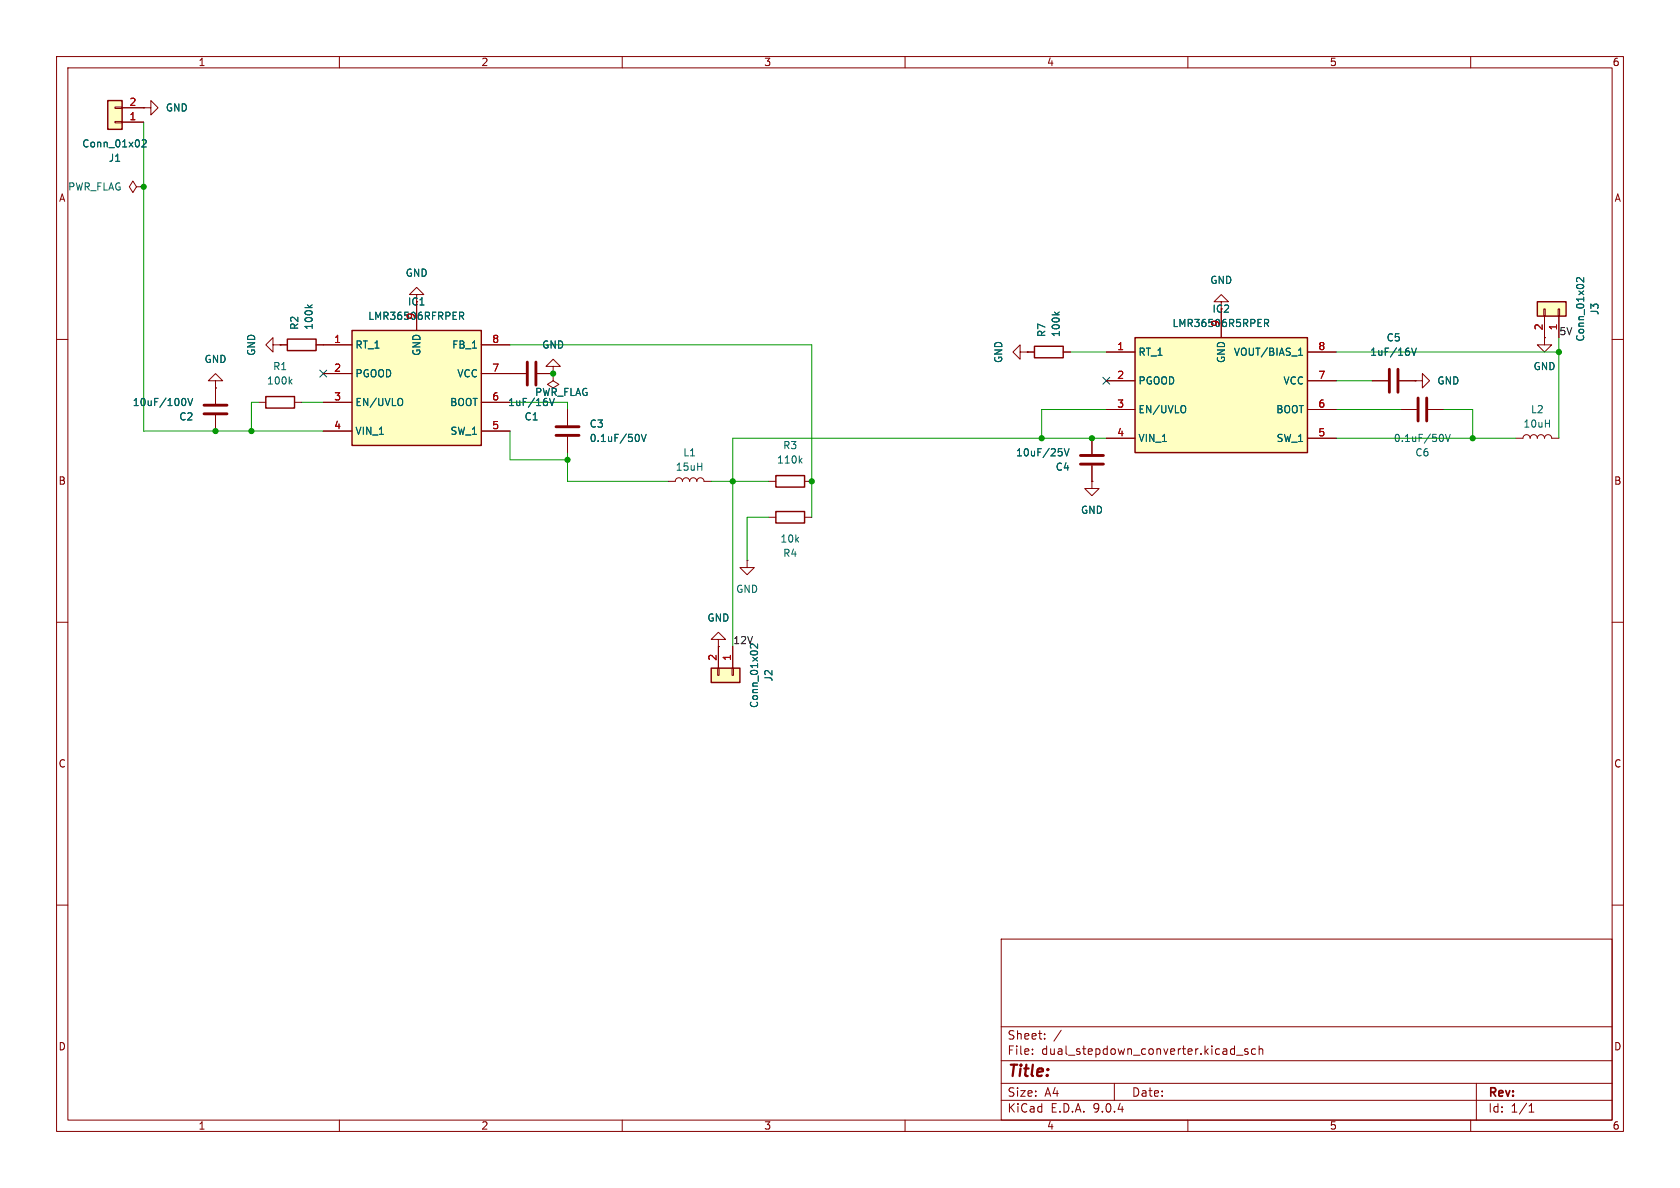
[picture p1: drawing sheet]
<svg xmlns="http://www.w3.org/2000/svg" width="297mm" height="210mm" viewBox="0 0 297 210" stroke-linecap="round" stroke-linejoin="round" font-family="sans-serif">
<g fill="none" stroke="#840000" stroke-width=".18">
<path d="M10 10h277v190h-277zM12 12h273v186h-273zM60 10v2M110 10v2M160 10v2M210 10v2M260 10v2M10 60h2M38.1 68.6v2.8M38.1 73.4v2.8M49.5 61h1.3M55.9 61h1.2"/>
<path d="M247.6 72.4h2.8M252.5 72.4h2.8M285 60h2M10 110h2M285 110h2M10 160h2M177 166h108v32h-108zM285 160h2M60 198v2M110 198v2M160 198v2M177 194.5h108"/>
<path d="M177 191.5h108M177 187.5h108M177 181.5h108M182.5 186.3v.1M182.5 185.5v.1M184.7 183.6v.1M184.7 182.8v.1M187.6 182.1l-1.3 2M197 191.5v3M210 198v2M218.6 186.5h1.1M220.6 185.5l-.4-.1-.2 .2 .1 .2 .5 .2v.3h-.6"/>
<path d="M222 185.5l-.5-.1-.3 .3v.4l.2 .2h.6M222.6 185.5l.2-.1 .4 .1v.9M222.6 184.9v1.5M260 198v2M261 191.5v6.5M270.3 196.6h.9M270.3 195.5l.4-.4v1.5"/>
</g>
<path d="M36.1 73.2h4M36.1 71.6h4M250.7 70.4v4M252.2 70.4v4" fill="none" stroke="#840000" stroke-width=".51"/>
<path d="M54.3 53.9l.5 .5M55.2 53.9l-.5 .4M32.5 70.4a.79 .79 0 0 1 0 1.3M33.2 70.4l.4 1.3 .5-1.3M255 76.8l.2 .5-.2 .7M255.5 76.8l.5 1.2 .4-1.2" fill="none" stroke="#006464" stroke-width=".18"/>
<path d="M50.8 59.9h5.1v2.1h-5.1z" fill="none" stroke="#840000" stroke-width=".25"/>
<path d="M19 17.8h2.6v5.1h-2.6z" fill="#ffffc2"/>
<path d="M19 17.8h2.6v5.1h-2.6zM137.2 84.1h5v2h-5z" fill="none" stroke="#840000" stroke-width=".25"/>
<g fill="none" stroke="#840000" stroke-width=".18">
<path d="M20.3 18.9h1.3v.3h-1.3zM21.6 19.1h3.8M25.4 19.1h1.3v-1.3l1.2 1.3-1.2 1.2v-1.2M25.4 19.1h.1M20.3 21.5h1.3v.2h-1.3zM21.6 21.6h3.8M24.1 33l-.6-1-.6 1 .6 1 .6-1h1.3M25.4 33h.1M215.9 53.3h1.3l-1.3-1.2-1.3 1.2h1.3v1.3M38.1 67.3h1.3l-1.3-1.3-1.3 1.3h1.3v1.3M38.1 68.6h.1M97.8 64.8h1.3l-1.3-1.3-1.3 1.3h1.3v1.2"/>
<path d="M97.8 66h.1M132.1 99.1v1.2h1.2l-1.2 1.3-1.3-1.3h1.3M132.1 99.1h.1M135.9 85.1h1.3M142.2 85.1h1.3"/>
</g>
<path d="M25.1 24.8l.5-.1 .3 .4-.8 .9h.8M141.4 81.4l.4 .5M141.8 81l-.5 .5" fill="none" stroke="#006464" stroke-width=".18"/>
<path d="M125.7 118.1h5.1v2.6h-5.1z" fill="#ffffc2"/>
<path d="M137.2 90.4h5v2.1h-5zM125.7 118.1h5.1v2.6h-5.1z" fill="none" stroke="#840000" stroke-width=".25"/>
<g fill="none" stroke="#840000" stroke-width=".18">
<path d="M273 59.7v1.3h1.3l-1.3 1.2-1.2-1.2h1.2M273 59.7h.1M193 77.5v2.8M135.9 91.4h1.3M142.2 91.4h1.3M193 85.1v1.3h-1.2l1.2 1.2 1.3-1.2h-1.3M193 85.1h.1M193 82.3v2.8M126.9 118.1h.2v1.3h-.2zM127 113h1.3l-1.3-1.2-1.3 1.2h1.3v1.3M127 114.3h.1M127 114.3v3.8"/>
<path d="M129.4 118.1h.3v1.3h-.3zM129.5 114.3v3.8"/>
</g>
<path d="M187.7 79.9v.6M188.2 79.3l.4 1.3 .4-1.3M132.7 114.5l.1 .1M133.9 113.8v.8l-.7-.7" fill="none" stroke="#006464" stroke-width=".18"/>
<path d="M191 82h4.1M191 80.5h4.1" fill="none" stroke="#840000" stroke-width=".51"/>
<path d="M271.8 53.3h5.1v2.6h-5.1z" fill="#ffffc2"/>
<path d="M271.8 53.3h5.1v2.6h-5.1z" fill="none" stroke="#840000" stroke-width=".25"/>
<path d="M272.9 54.6h.3v1.3h-.3zM273 55.9v3.8M275.5 54.6h.2v1.3h-.2zM275.6 55.9v3.8" fill="none" stroke="#840000" stroke-width=".18"/>
<path d="M280 49.1v.8l-.9-.8-.4 .2 .1 .5" fill="none" stroke="#006464" stroke-width=".18"/>
<path d="M200.7 59.7h30.4v20.3h-30.4z" fill="#ffffc2"/>
<path d="M200.7 59.7h30.4v20.3h-30.4z" fill="none" stroke="#840000" stroke-width=".25"/>
<g fill="none" stroke="#840000" stroke-width=".18">
<path d="M215.9 54.6v5.1M90.2 66h2.8M95 66h2.8M97.8 66v1.3l1 .6-1 .7-1-.7 1-.6M97.8 66h.1M100.3 72.4v2.8M100.3 77.2v2.8M180.3 62.2v-1.2l-1.2 1.2 1.2 1.3v-1.3h1.3M181.6 62.2h.1M195.6 62.2h5.1M195.6 67.3h5.1M195.6 72.4h5.1"/>
<path d="M195.6 77.5h5.1M231.1 62.2h5.1M231.1 67.3h5.1M231.1 72.4h5.1M231.1 77.5h5.1M242.6 67.3h2.8M247.4 67.3h2.8M250.2 67.3h1.3v-1.3l1.2 1.3-1.2 1.3v-1.3M250.2 67.3h.1M118.1 85.1h1.3a.64 .64 0 0 1 .6-.6 .64 .64 0 0 1 .6 .6 .64 .64 0 0 1 .7-.6 .64 .64 0 0 1 .6 .6 .64 .64 0 0 1 .7-.6 .64 .64 0 0 1 .6 .6 .64 .64 0 0 1 .6-.6 .64 .64 0 0 1 .7 .6h1.2"/>
</g>
<path d="M223.6 56.5h.4l.3 .2-.1 .4h-.6M223.9 57.1l.4 .6M97.2 70.4l.4 1.3 .4-1.3M112.8 76.8l.2 .5-.2 .7M113.4 76.8l.4 1.2 .4-1.2M209.4 71.8a.9 .9 0 0 1 0 1.1M229.6 62.8h.7M229.7 61.8l.2-.3v1.3M249.6 61.5l.4 1.3 .4-1.3" fill="none" stroke="#006464" stroke-width=".18"/>
<path d="M93.2 64v4.1M94.7 64v4.1M98.3 77h4.1M98.3 75.4h4.1M245.6 65.3v4M247.1 65.3v4" fill="none" stroke="#840000" stroke-width=".51"/>
<path d="M62.2 58.4h22.9v20.3h-22.9z" fill="#ffffc2"/>
<path d="M62.2 58.4h22.9v20.3h-22.9zM47 70.1h5.1v2h-5.1zM182.9 61.2h5.1v2h-5.1z" fill="none" stroke="#840000" stroke-width=".25"/>
<g fill="none" stroke="#840000" stroke-width=".18">
<path d="M21.6 19.1h3.8M25.4 19.1h.1M21.6 21.6h3.8M73.7 52.1h1.2l-1.2-1.3-1.3 1.3h1.3v6.3M215.9 54.6v5.1M273 59.7h.1M273 55.9v3.8M275.6 55.9v3.8M38.1 68.6h.1M38.1 68.6v2.8M38.1 73.4v2.8M45.7 71.1h1.3"/>
<path d="M48.3 61v-1.3l-1.3 1.3 1.3 1.2v-1.2h1.2M49.5 61h.1M49.5 61h1.3M52.1 71.1h1.2M55.9 61h6.3M57.1 66h5.1M57.1 71.1h5.1M57.1 76.2h5.1M85.1 61h5.1M85.1 66h7.9M85.1 71.1h5.1M85.1 76.2h5.1"/>
<path d="M95 66h2.8M97.8 66h.1M100.3 72.4v2.8M100.3 77.2v2.8M181.6 62.2h.1M181.6 62.2h1.3M188 62.2h1.2M193 77.5v2.8M195.6 62.2h5.1M195.6 77.5h5.1M195.6 67.3h5.1M195.6 72.4h5.1"/>
<path d="M231.1 62.2h5.1M231.1 77.5h5.1M231.1 67.3h5.1M231.1 72.4h5.1M242.6 67.3h2.8M247.4 67.3h2.8M250.2 67.3h.1M268 77.5h1.2a.64 .64 0 0 1 .7-.7 .64 .64 0 0 1 .6 .7 .64 .64 0 0 1 .6-.7 .64 .64 0 0 1 .7 .7 .64 .64 0 0 1 .6-.7 .64 .64 0 0 1 .6 .7 .64 .64 0 0 1 .7-.7 .64 .64 0 0 1 .6 .7h1.3M193 85.1h.1M193 82.3v2.8M127 114.3h.1M127 114.3v3.8"/>
<path d="M129.5 114.3v3.8"/>
</g>
<g fill="none" stroke="#006464" stroke-width=".18">
<path d="M25.1 24.8l.5-.1 .3 .4-.8 .9h.8M54.3 53.9l.5 .5M55.2 53.9l-.5 .4M81.2 55.2h.5l.3 .2-.1 .4-.7 .1M81.6 55.9l.4 .6M186.4 55.2l.5 .4M187.3 55.2l-.5 .3M223.6 56.5h.4l.3 .2-.1 .4h-.6M223.9 57.1l.4 .6M280 49.1v.8l-.9-.8-.4 .2 .1 .5M32.5 70.4a.79 .79 0 0 1 0 1.3M33.2 70.4l.4 1.3 .5-1.3"/>
<path d="M51.3 67.4l.3 .5M51.6 67l-.5 .5M71 70.5a.9 .9 0 0 1 0 1.1M97.2 70.4l.4 1.3 .4-1.3M112.8 76.8l.2 .5-.2 .7M113.4 76.8l.4 1.2 .4-1.2M187.7 79.9v.6M188.2 79.3l.4 1.3 .4-1.3M209.4 71.8a.9 .9 0 0 1 0 1.1M229.6 62.8h.7M229.7 61.8l.2-.3v1.3M249.6 61.5l.4 1.3 .4-1.3"/>
<path d="M132.7 114.5l.1 .1M133.9 113.8v.8l-.7-.7"/>
</g>
<g fill="none" stroke="#009600" stroke-width=".18">
<path d="M25.4 21.6v54.6h31.7M275.6 59.7v17.8M45.7 71.1h-1.3v5.1M53.3 71.1h3.8M90.2 71.1h10.1v1.3M90.2 76.2v5.1h10.1M90.2 61h53.3v30.4M189.2 62.2h6.4M195.6 77.5h-66.1v36.8M195.6 72.4h-11.5v5.1M236.2 77.5h31.8M236.2 72.4h11.4"/>
<path d="M236.2 62.2h39.4M236.2 67.3h6.4M255.3 72.4h5v5.1M100.3 80v5.1h17.8M125.7 85.1h10.2M135.9 91.4h-3.8v7.7"/>
</g>
<path d="M56.5 65.4l1.3 1.2M57.8 65.4l-1.3 1.2M195 66.7l1.2 1.2M196.2 66.7l-1.2 1.2" fill="none" stroke="#000084" stroke-width=".18"/>
<g fill="#009600" stroke="#009600" stroke-width=".18">
<circle cx="44.4" cy="76.2" r=".46"/>
<circle cx="100.3" cy="81.3" r=".46"/>
<circle cx="38.1" cy="76.2" r=".46"/>
<circle cx="129.5" cy="85.1" r=".46"/>
<circle cx="97.8" cy="66" r=".46"/>
<circle cx="25.4" cy="33" r=".46"/>
<circle cx="143.5" cy="85.1" r=".46"/>
<circle cx="260.3" cy="77.5" r=".46"/>
<circle cx="275.6" cy="62.2" r=".46"/>
<circle cx="193" cy="77.5" r=".46"/>
<circle cx="184.1" cy="77.5" r=".46"/>
</g>
<text font-size="2.8" fill="#840000" x="178" y="190.9">Title:</text>
<g font-size="2.1" fill="#840000">
<text x="178" y="184">Sheet:</text>
<text x="178" y="186.7">File:</text>
<text x="184.1" y="186.7">dual_stepdown_converter.kicad_sch</text>
<text x="178" y="196.9">KiCad</text>
<text x="178" y="194.1">Size:</text>
<text x="184.7" y="194.1">A4</text>
<text x="185.7" y="196.9">E.D.A.</text>
<text x="193.3" y="196.9">9.0.4</text>
<text x="200" y="194.1">Date:</text>
<text x="263" y="194.3">Rev:</text>
<text x="263" y="196.9">Id:</text>
<text x="267.1" y="196.9">1/1</text>
</g>
<g font-size="1.8" fill="#840000">
<text x="35" y="11.9">1</text>
<text x="85" y="11.9">2</text>
<text x="135" y="11.9">3</text>
<text x="185" y="11.9">4</text>
<text x="235" y="11.9">5</text>
<text x="285" y="11.9">6</text>
<text x="10.3" y="35.9">A</text>
<text x="285.3" y="35.9">A</text>
<text x="72" y="54.2">IC1</text>
<text x="10.3" y="85.9">B</text>
<text x="285.3" y="85.9">B</text>
<text x="10.3" y="135.9">C</text>
<text x="285.3" y="135.9">C</text>
<text x="10.3" y="185.9">D</text>
<text x="285.3" y="185.9">D</text>
<text x="35" y="199.9">1</text>
<text x="85" y="199.9">2</text>
<text x="135" y="199.9">3</text>
<text x="185" y="199.9">4</text>
<text x="235" y="199.9">5</text>
<text x="285" y="199.9">6</text>
</g>
<g font-size="1.8" fill="#a90000">
<text x="22.8" y="21.3">1</text>
<text x="22.8" y="18.8">2</text>
<text x="73.4" y="56.6" transform="rotate(-90 73.4 56.6)">9</text>
<text x="215.6" y="57.9" transform="rotate(-90 215.6 57.9)">9</text>
<text x="272.8" y="58.5" transform="rotate(-90 272.8 58.5)">2</text>
<text x="275.3" y="58.5" transform="rotate(-90 275.3 58.5)">1</text>
<text x="59" y="60.7">1</text>
<text x="59" y="65.8">2</text>
<text x="86.9" y="60.7">8</text>
<text x="86.9" y="65.8">7</text>
<text x="197.4" y="62">1</text>
<text x="233" y="62">8</text>
<text x="59" y="70.9">3</text>
<text x="86.9" y="70.9">6</text>
<text x="197.4" y="67.1">2</text>
<text x="233" y="67.1">7</text>
<text x="59" y="75.9">4</text>
<text x="86.9" y="75.9">5</text>
<text x="197.4" y="72.1">3</text>
<text x="197.4" y="77.2">4</text>
<text x="233" y="72.1">6</text>
<text x="233" y="77.2">5</text>
<text x="126.7" y="116.9" transform="rotate(-90 126.7 116.9)">2</text>
<text x="129.3" y="116.9" transform="rotate(-90 129.3 116.9)">1</text>
</g>
<g font-size="1.8" fill="#006464">
<text x="29.2" y="19.9">GND</text>
<text x="14.4" y="26.3">Conn_01x02</text>
<text x="19.1" y="28.8">J1</text>
<text x="11.9" y="33.9">PWR_FLAG</text>
<text x="71.6" y="49.1">GND</text>
<text x="213.9" y="50.4">GND</text>
<text x="52.9" y="58.4" transform="rotate(-90 52.9 58.4)">R2</text>
<text x="55.5" y="58.4" transform="rotate(-90 55.5 58.4)">100k</text>
<text x="65" y="56.7">LMR36506RFRPER</text>
<text x="185" y="59.7" transform="rotate(-90 185 59.7)">R7</text>
<text x="187.6" y="59.7" transform="rotate(-90 187.6 59.7)">100k</text>
<text x="207.2" y="58">LMR36506R5RPER</text>
<text x="214.3" y="55.5">IC2</text>
<text x="282.8" y="55.8" transform="rotate(-90 282.8 55.8)">J3</text>
<text x="36.1" y="64.4">GND</text>
<text x="45.3" y="63" transform="rotate(-90 45.3 63)">GND</text>
<text x="48.2" y="65.6">R1</text>
<text x="62.7" y="61.8">RT_1</text>
<text x="74.5" y="63" transform="rotate(-90 74.5 63)">GND</text>
<text x="79.8" y="61.8">FB_1</text>
<text x="95.8" y="61.8">GND</text>
<text x="177.4" y="64.3" transform="rotate(-90 177.4 64.3)">GND</text>
<text x="201.2" y="63.1">RT_1</text>
<text x="216.8" y="64.3" transform="rotate(-90 216.8 64.3)">GND</text>
<text x="218" y="63.1">VOUT/BIAS_1</text>
<text x="242.1" y="63.1">1uF/16V</text>
<text x="245" y="60.6">C5</text>
<text x="271" y="65.6">GND</text>
<text x="280.3" y="60.5" transform="rotate(-90 280.3 60.5)">Conn_01x02</text>
<text x="23.4" y="72">10uF/100V</text>
<text x="47.1" y="68.2">100k</text>
<text x="62.7" y="66.9">PGOOD</text>
<text x="62.7" y="72">EN/UVLO</text>
<text x="79.5" y="72">BOOT</text>
<text x="80.8" y="66.9">VCC</text>
<text x="89.7" y="72">1uF/16V</text>
<text x="94.5" y="70.2">PWR_FLAG</text>
<text x="201.2" y="68.2">PGOOD</text>
<text x="226.8" y="68.2">VCC</text>
<text x="254" y="68.2">GND</text>
<text x="31.6" y="74.5">C2</text>
<text x="62.7" y="77.1">VIN_1</text>
<text x="79.5" y="77.1">SW_1</text>
<text x="92.6" y="74.5">C1</text>
<text x="104.1" y="75.8">C3</text>
<text x="201.2" y="73.3">EN/UVLO</text>
<text x="225.5" y="73.3">BOOT</text>
<text x="269.2" y="75.8">10uH</text>
<text x="270.6" y="73.3">L2</text>
<text x="104.1" y="78.3">0.1uF/50V</text>
<text x="119.4" y="83.4">15uH</text>
<text x="120.7" y="80.9">L1</text>
<text x="137.3" y="82.1">110k</text>
<text x="138.4" y="79.6">R3</text>
<text x="179.5" y="80.9">10uF/25V</text>
<text x="186.5" y="83.4">C4</text>
<text x="201.2" y="78.3">VIN_1</text>
<text x="225.6" y="78.3">SW_1</text>
<text x="246.3" y="78.3">0.1uF/50V</text>
<text x="250.1" y="80.9">C6</text>
<text x="191" y="91">GND</text>
<text x="137.9" y="96.1">10k</text>
<text x="138.4" y="98.7">R4</text>
<text x="130" y="105">GND</text>
<text x="125" y="110.1">GND</text>
<text x="129.5" y="114">12V</text>
<text x="134.2" y="125.3" transform="rotate(-90 134.2 125.3)">Conn_01x02</text>
<text x="136.8" y="120.6" transform="rotate(-90 136.8 120.6)">J2</text>
</g>
<text font-size="1.8" fill="#0f0f0f" x="275.6" y="59.3">5V</text>
</svg>
